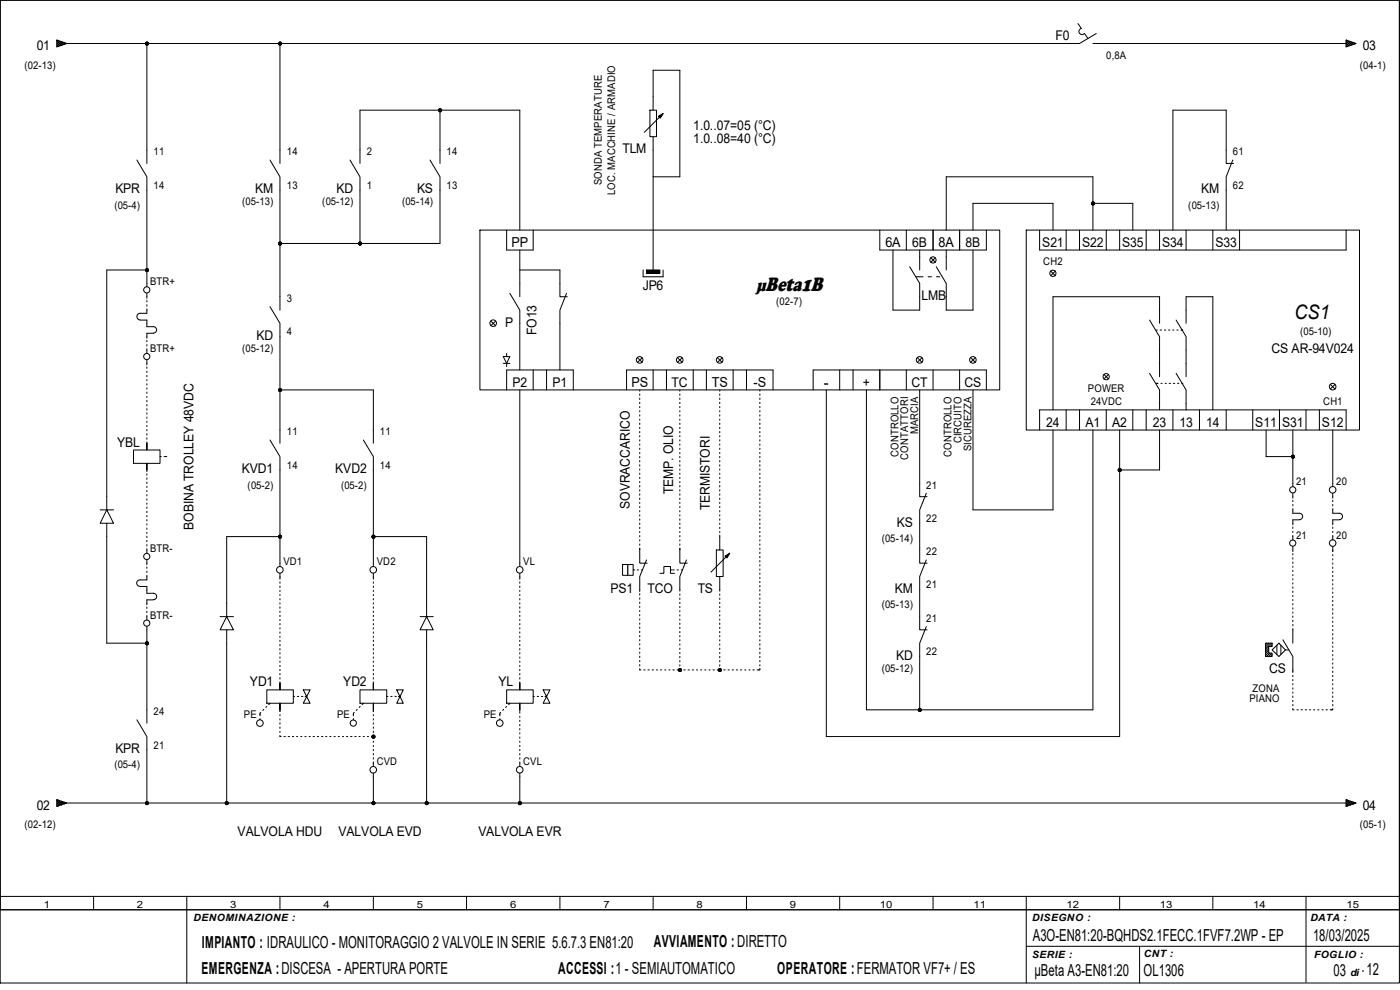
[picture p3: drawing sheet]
<svg xmlns="http://www.w3.org/2000/svg" width="297mm" height="210mm" viewBox="0 0 297 210" stroke-linecap="round" stroke-linejoin="round" font-family="sans-serif">
<g fill="none" stroke="#000" stroke-width=".21">
<path d="M0 0h296.9v208.5h-296.9zM0 0h296.9v193h-296.9zM12.1 8.5l2.1 .7-2.1 .7zM12.1 8.6h.1M12.1 8.7l.9 .9 .6-.6 .3 .3M12.1 8.9l.3-.3 .9 .9M12.1 9.1l.6 .6M12.1 9.9h.1M12.7 8.7l-.6 .7M13.3 8.9l-.9 .9-.3-.3M13.9 9.1l-.3 .3-.6-.6-.9 .9M31.2 9.2v25.5"/>
<path d="M59.4 9.2v25.5M228.7 5l.7 1a.66 .66 0 0 0-.4 1 .66 .66 0 0 0 1.1 .1l.7 1.1M231.9 9.2h53.7M232.6 7.1l-3.6 2.1h-214.8M285.6 8.5l2.1 .7-2.1 .7zM285.6 8.6h.1M285.6 9.9h.1M285.6 8.7l.9 .9 .6-.6 .3 .3M285.6 8.9l.3-.3 .9 .9M285.6 9.1l.6 .6M286.2 8.7l-.6 .7M286.8 8.9l-.9 .9-.3-.3"/>
<path d="M287.4 9.1l-.3 .3-.6-.6-.9 .9M29 34l2.2 3.5v23.3M57.3 34l2.1 3.5v28.3M74.3 34l2.1 3.5v14.1M76.4 34.7v-11.3h33.9v25.4M91.2 34l2.1 3.5v14.1h-33.9M93.3 23.4v11.3M137.9 23.4h1.4v5.6h-1.4zM138.6 23.4v-8.5h5.6v22.6h-5.6M138.6 29v28.3M139.7 24.7l1-.6-.6 1zM139.8 24.7l.7-.4-.4 .7z"/>
<path d="M139.9 24.7l.4-.2-.2 .3zM140.7 24.1l-4 4M261.5 34l-1.4 3.5v11.3M261.7 34.7h-1.6v-11.3h-11.3v25.4M31.2 57.3h-8.6v50.9M101.8 48.8h110.3v33.9h-110.3zM107.5 48.8v4.2h5.6v-4.2M110.3 57.3h8.5v5.6h1.6M110.3 53v9.9M136.4 57.3v1.4h4.3v-1.4M137.2 57.3h2.8v.7h-2.8zM186.6 48.8v4.2h22.7v-4.2"/>
<path d="M189.4 53v12.8h5.7v-5.7l-2.1-3.5M192.3 48.8v4.2M194.4 58.7h1.4M195.1 53v4.3M196.9 58.7h.7M197.4 54.7l1.1 1M198 48.8v4.2M198.4 54.7l-1 1M198.7 58.7h.6M200.7 48.8v-11.3h31.2v11.3M200.7 53v4.3M203.6 48.8v4.2"/>
<path d="M206.4 53v12.8h-5.7v-5.7l-2.1-3.5M206.4 48.8v-5.7h17v5.7M217.7 48.8h70.7v42.4h-70.7zM220.6 48.8v4.2h65v-4.2M222.9 57.5l1 1M223.9 57.5l-1 1M226.2 48.8v4.2M229 48.8v4.2M231.9 43.1h8.4v5.7M234.7 48.8v4.2M237.5 48.8v4.2M243.2 48.8v4.2"/>
<path d="M246 48.8v4.2M251.6 48.8v4.2M257.3 48.8v4.2M263 48.8v4.2M29.7 67.9h1.5v1.4h1.4a.68 .68 0 0 1 .6 .7 .68 .68 0 0 1-.6 .7M31.2 65.5v1h-1.5a.7 .7 0 0 0-.7 .7 .7 .7 0 0 0 .7 .7M31.2 62.2v1.1M31.2 63.8v.3M31.2 64.6v.3M31.2 72.2v.3M31.2 73.1v.3M31.2 74v1"/>
<path d="M31.2 76.4v1M31.2 77.9v.2M31.2 78.7v.3M31.2 79.6v.3M32.6 70.7h-1.4v1.1M57.3 65.1l2.1 3.5v25.4M104.1 68.1l1.1 1M105.2 68.1l-1.1 1M106.8 75.6h1.4l-.7 1.5zM106.8 77.1h1.4M107.5 75v.6M107.5 77.1v.7"/>
<path d="M108.2 62.2l2.1 3.6v12.7M113.1 78.5v4.2M116 78.5v4.2M120.2 62.2l-1.4 3.6v12.7M135.2 75.9l1.1 1M136.3 75.9l-1 1M138.6 78.5v4.2M141.4 78.5v4.2M143.7 75.9l1 1M144.7 75.9l-1 1M147.1 78.5v4.2M149.9 78.5v4.2"/>
<path d="M152.2 75.9l1 1M153.2 75.9l-1 1M155.5 78.5v4.2M158.4 78.5v4.2M178.1 78.5v4.2M181 78.5v4.2M186.6 78.5v4.2M192.3 78.5v4.2M194.6 75.9l1 1M195.6 75.9l-1 1M198 78.5v4.2M203.6 78.5v4.2"/>
<path d="M205.9 75.9l1 1M206.9 75.9l-1 1M234.2 79.4l1 1M235.2 79.4l-1 1M243.9 79.2l2.1 3.5v4.3M243.9 67.9l2.1 3.5v8.5M245.3 70h.2M246 68.6v-5.7h-22.6v24.1M246.1 70h.3M247 70h.3M247.9 70h.3M248.8 70h.2"/>
<path d="M249.5 79.2l2.1 3.5v4.3M249.5 67.9l2.1 3.5v8.5M249.7 70h.2M250.6 70h.4M251.6 68.6v-5.7h5.7v24.1M28.3 95.5h5.7v2.8h-5.7zM31.2 94v1.5zM31.2 98.3v1.4zM31.2 80.5v.3M31.2 81.4v.3M31.2 82.3v.2M31.2 83.2v.2"/>
<path d="M31.2 84.1v.2M31.2 84.9v.3M31.2 85.8v.3M31.2 86.7v.3M31.2 87.6v.2M31.2 88.5v.2M31.2 89.4v.2M31.2 90.3v.2M31.2 91.1v.3M31.2 92v.3M31.2 92.9v.3M31.2 93.8v.2"/>
<path d="M31.2 99.7v.3M34 96.9h.2M34.8 96.9h.6M57.3 93.3l2.1 3.6v23.3M59.4 82.7h19.8v11.3M77.1 93.3l2.1 3.6v23.3M107.5 82.7v-4.2h14.1v4.2M110.3 82.7v37.5M132.9 82.7v-4.2h31.1v4.2M135.7 82.7v.3M135.7 83.6v.3M135.7 84.5v.3"/>
<path d="M135.7 85.3v.3M135.7 86.2v.3M135.7 87.1v.3M135.7 88v.3M135.7 88.9v.3M135.7 89.7v.3M135.7 90.6v.3M135.7 91.5v.3M135.7 92.4v.3M135.7 93.3v.3M135.7 94.2v.2M135.7 95.1v.2"/>
<path d="M135.7 96v.2M135.7 96.8v.3M135.7 97.7v.3M135.7 98.6v.3M135.7 99.5v.2M144.2 82.7v.3M144.2 83.6v.3M144.2 84.5v.3M144.2 85.3v.3M144.2 86.2v.3M144.2 87.1v.3M144.2 88v.3"/>
<path d="M144.2 88.9v.3M144.2 89.7v.3M144.2 90.6v.3M144.2 91.5v.3M144.2 92.4v.3M144.2 93.3v.3M144.2 94.2v.2M144.2 95.1v.2M144.2 96v.2M144.2 96.8v.3M144.2 97.7v.3M144.2 98.6v.3"/>
<path d="M144.2 99.5v.2M152.7 82.7v.3M152.7 83.6v.3M152.7 84.5v.3M152.7 85.3v.3M152.7 86.2v.3M152.7 87.1v.3M152.7 88v.3M152.7 88.9v.3M152.7 89.7v.3M152.7 90.6v.3M152.7 91.5v.3"/>
<path d="M152.7 92.4v.3M152.7 93.3v.3M152.7 94.2v.2M152.7 95.1v.2M152.7 96v.2M152.7 96.8v.3M152.7 97.7v.3M152.7 98.6v.3M152.7 99.5v.2M161.2 82.7v.3M161.2 83.6v.3M161.2 84.5v.3"/>
<path d="M161.2 85.3v.3M161.2 86.2v.3M161.2 87.1v.3M161.2 88v.3M161.2 88.9v.3M161.2 89.7v.3M161.2 90.6v.3M161.2 91.5v.3M161.2 92.4v.3M161.2 93.3v.3M161.2 94.2v.2M161.2 95.1v.2"/>
<path d="M161.2 96v.2M161.2 96.8v.3M161.2 97.7v.3M161.2 98.6v.3M161.2 99.5v.2M172.5 82.7v-4.2h36.8v4.2M175.3 82.7v73.6h62.2v-65.1M183.8 82.7v67.9h48.1v-59.4M195.1 82.7v22.7h1.6M206.4 82.7v25.5h17v-17M220.6 91.2v-4.2h65v4.2M226.2 87v4.2"/>
<path d="M229 87v4.2M234.7 87v4.2M240.3 87v4.2M243.2 87v4.2M245.3 81.3h.4M246 91.2v8.5h-8.5M246.3 81.3h.2M247.2 81.3h.2M248 81.3h.3M248.8 87v4.2M248.9 81.3h.3M249.8 81.3h.3"/>
<path d="M250.7 81.3h.3M254.5 87v4.2M260.1 87v4.2M265.8 87v4.2M268.6 91.2v5.7h5.7M271.4 87v4.2M274.3 91.2v12M277.1 87v4.2M279.9 87v4.2M282.2 81.5l1.1 1M282.7 91.2v12M283.3 81.5l-1.1 1"/>
<path d="M21.3 108.2h1.3l-1.3 2.8h2.8l-1.5-2.8h1.5M22.6 111v25.4h8.6M31.2 100.5v.3M31.2 101.4v.3M31.2 102.3v.3M31.2 103.2v.2M31.2 104.1v.2M31.2 104.9v.3M31.2 105.8v.3M31.2 106.7v.3M31.2 107.6v.3M31.2 108.5v.3"/>
<path d="M31.2 109.3v.3M31.2 110.2v.3M31.2 111.1v.3M31.2 112v.3M31.2 112.9v.3M31.2 113.7v.3M31.2 114.6v.3M31.2 115.5v.3M31.2 116.4v.9M31.2 118.8v1M59.4 113.8h-11.3v17M79.2 113.8h11.3v17"/>
<path d="M132.1 119.8h2.2v2.2h-2.2zM135.7 116.3v3.2h1.6M135.7 100.4v.2M135.7 101.3v.2M135.7 102.2v.2M135.7 103v.3M135.7 103.9v.3M135.7 104.8v.3M135.7 105.7v.3M135.7 106.6v.2M135.7 107.4v.3M135.7 108.3v.3"/>
<path d="M135.7 109.2v.3M135.7 110.1v.3M135.7 111v.3M135.7 111.8v.3M135.7 112.7v.3M135.7 113.6v.3M135.7 114.5v.3M135.7 115.4v.3M137.2 118.8l-1.5 3.5v3.2M144.2 116.3v3.2h1.6M144.2 100.4v.2M144.2 101.3v.2"/>
<path d="M144.2 102.2v.2M144.2 103v.3M144.2 103.9v.3M144.2 104.8v.3M144.2 105.7v.3M144.2 106.6v.2M144.2 107.4v.3M144.2 108.3v.3M144.2 109.2v.3M144.2 110.1v.3M144.2 111v.3M144.2 111.8v.3"/>
<path d="M144.2 112.7v.3M144.2 113.6v.3M144.2 114.5v.3M144.2 115.4v.3M145.6 118.8l-1.4 3.5v3.1M152 116.7h1.4v5.6h-1.4zM152.7 100.4v.2M152.7 101.3v.2M152.7 102.2v.2M152.7 103v.3M152.7 103.9v.3M152.7 104.8v.3"/>
<path d="M152.7 105.7v.3M152.7 106.6v.2M152.7 107.4v.3M152.7 108.3v.3M152.7 109.2v.3M152.7 110.1v.3M152.7 111v.3M152.7 111.8v.3M152.7 112.7v.3M152.7 113.5v3.2M153.8 118l1-.7-.6 1.1zM153.9 118l.7-.4-.4 .6z"/>
<path d="M154.1 118l.3-.2-.2 .4zM154.8 117.3l-4 4.1M161.2 100.4v.2M161.2 101.3v.2M161.2 102.2v.2M161.2 103v.3M161.2 103.9v.3M161.2 104.8v.3M161.2 105.7v.3M161.2 106.6v.2M161.2 107.4v.3M161.2 108.3v.3"/>
<path d="M161.2 109.2v.3M161.2 110.1v.3M161.2 111v.3M161.2 111.8v.3M161.2 112.7v.3M161.2 113.6v.3M161.2 114.5v.3M161.2 115.4v.3M161.2 116.3v.2M161.2 117.1v.3M161.2 118v.3M161.2 118.9v.3"/>
<path d="M161.2 119.8v.3M196.5 118.8l-1.4 3.5v11.3h1.6M196.5 104.6l-1.4 3.6v11.3h1.6M274.3 107.9v1h1.4a.68 .68 0 0 1 .7 .7 .68 .68 0 0 1-.7 .6M274.3 104.6v1.1M274.3 106.1v.3M274.3 107v.3M274.3 111.8v.3M274.3 112.7v.3M274.3 113.6v1M274.3 116v1M274.3 117.4v.3"/>
<path d="M274.3 118.3v.3M274.3 119.2v.3M275.7 110.3h-1.4v1M282.7 107.9v1h1.4a.68 .68 0 0 1 .7 .7 .68 .68 0 0 1-.7 .6M282.7 104.6v1.1M282.7 106.1v.3M282.7 107v.3M282.7 111.8v.3M282.7 112.7v.3M282.7 113.6v1M282.7 116v1M282.7 117.6v.3"/>
<path d="M282.7 118.5v.3M282.7 119.4v.3M284.1 110.3h-1.4v1M29.7 124.4h1.5v1.5h1.4a.68 .68 0 0 1 .6 .6 .68 .68 0 0 1-.6 .7l-1.4 .1v1M29.7 123a.68 .68 0 0 0-.7 .7 .68 .68 0 0 0 .7 .7M31.2 120.3v.3M31.2 121.2v.3M31.2 122v1h-1.5M31.2 128.8v.3M31.2 129.7v.3M31.2 130.6v.9M31.2 132.9v20.5"/>
<path d="M46.7 130.8h1.4l-1.4 2.8h2.8l-1.4-2.8h1.4M48.1 133.6v36.7M59.4 121.6v1.3M59.4 123.4v.3M59.4 124.3v.3M59.4 125.2v.3M59.4 126.1v.3M59.4 127v.3M59.4 127.9v.2M59.4 128.7v.3M59.4 129.6v.3M59.4 130.5v.3"/>
<path d="M59.4 131.4v.3M59.4 132.3v.2M59.4 133.2v.2M59.4 134.1v.2M59.4 135v.2M59.4 135.8v.3M59.4 136.7v.3M59.4 137.6v.3M59.4 138.5v.2M59.4 139.4v.2M79.2 121.6v1.3M79.2 123.4v.3"/>
<path d="M79.2 124.3v.3M79.2 125.2v.3M79.2 126.1v.3M79.2 127v.3M79.2 127.9v.2M79.2 128.7v.3M79.2 129.6v.3M79.2 130.5v.3M79.2 131.4v.3M79.2 132.3v.2M79.2 133.2v.2M79.2 134.1v.2"/>
<path d="M79.2 135v.2M79.2 135.8v.3M79.2 136.7v.3M79.2 137.6v.3M79.2 138.5v.2M79.2 139.4v.2M89.1 130.8h1.4l-1.4 2.8h2.8l-1.4-2.8h1.4M90.5 133.6v36.7M110.3 121.6v1.3M110.3 123.4v.3M110.3 124.3v.3M110.3 125.2v.3"/>
<path d="M110.3 126.1v.3M110.3 127v.3M110.3 127.9v.2M110.3 128.7v.3M110.3 129.6v.3M110.3 130.5v.3M110.3 131.4v.3M110.3 132.3v.2M110.3 133.2v.2M110.3 134.1v.2M110.3 135v.2M110.3 135.8v.3"/>
<path d="M110.3 136.7v.3M110.3 137.6v.3M110.3 138.5v.2M110.3 139.4v.2M134.3 120.9h.4M135.2 120.9h.3M135.7 125.9v.3M135.7 126.8v.3M135.7 127.7v.3M135.7 128.6v.3M135.7 129.5v.3M135.7 130.4v.2"/>
<path d="M135.7 131.3v.2M135.7 132.2v.2M135.7 133v.3M135.7 133.9v.3M135.7 134.8v.3M135.7 135.7v.2M135.7 136.6v.2M135.7 137.5v.2M135.7 138.3v.3M135.7 139.2v.3M136.1 120.9h.2M140 121.6h.8v-1.4h1.4v1.4h.9"/>
<path d="M142.2 120.9h.4M142.7 120.9h.3M143.6 120.9h.3M144.2 126v.3M144.2 126.9v.3M144.2 127.8v.3M144.2 128.7v.2M144.2 129.5v.3M144.2 130.4v.3M144.2 131.3v.3M144.2 132.2v.3M144.2 133.1v.2"/>
<path d="M144.2 133.9v.3M144.2 134.8v.3M144.2 135.7v.3M144.2 136.6v.3M144.2 137.5v.3M144.2 138.4v.2M144.2 139.2v.3M144.5 120.9h.3M152.7 122.3v3.1M152.7 126v.3M152.7 126.9v.3M152.7 127.8v.3"/>
<path d="M152.7 128.7v.2M152.7 129.5v.3M152.7 130.4v.3M152.7 131.3v.3M152.7 132.2v.3M152.7 133.1v.2M152.7 133.9v.3M152.7 134.8v.3M152.7 135.7v.3M152.7 136.6v.3M152.7 137.5v.3M152.7 138.4v.2"/>
<path d="M152.7 139.2v.3M161.2 120.7v.2M161.2 121.6v.2M161.2 122.5v.2M161.2 123.3v.3M161.2 124.2v.3M161.2 125.1v.3M161.2 126v.2M161.2 126.9v.2M161.2 127.8v.2M161.2 128.7v.2M161.2 129.5v.3"/>
<path d="M161.2 130.4v.3M161.2 131.3v.3M161.2 132.2v.3M161.2 133.1v.2M161.2 133.9v.3M161.2 134.8v.3M161.2 135.7v.3M161.2 136.6v.3M161.2 137.5v.3M161.2 138.3v.3M161.2 139.2v.3M196.5 132.9l-1.4 3.5v14.2"/>
<path d="M268.5 136.4h1.4v.8h-.7v1.4h.7v.7h-1.4zM268.7 136.4l-.2 .3M269.1 136.4l-.6 .7M269.2 138.4l-.7 .7M269.2 138l-.7 .7M269.2 137.6l-.7 .7M269.2 137.2l-.7 .7M269.4 138.6l-.7 .7M269.5 136.4l-1 1.1M269.8 138.6l-.7 .7M269.9 138.9l-.4 .4M269.9 136.9l-.3 .3"/>
<path d="M269.9 136.5l-.7 .7M270.9 136.9v2M271.3 136.4l1.4 1.5-1.4 1.4-1.4-1.4zM271.7 136.9v2M272.2 135.7l2.1 3.6v3.4M272.7 137.9h.7M274.3 120.1v.3M274.3 121v.2M274.3 121.9v.2M274.3 122.8v.2M274.3 123.7v.2M274.3 124.5v.3"/>
<path d="M274.3 125.4v.3M274.3 126.3v.3M274.3 127.2v.2M274.3 128.1v.2M274.3 128.9v.3M274.3 129.8v.3M274.3 130.7v.3M274.3 131.6v.3M274.3 132.5v.3M274.3 133.3v3.1M282.7 120.3v.3M282.7 121.2v.3"/>
<path d="M282.7 122v.3M282.7 122.9v.3M282.7 123.8v.3M282.7 124.7v.3M282.7 125.6v.3M282.7 126.5v.2M282.7 127.3v.3M282.7 128.2v.3M282.7 129.1v.3M282.7 130v.3M282.7 130.9v.2M282.7 131.8v.2"/>
<path d="M282.7 132.7v.2M282.7 133.6v.2M282.7 134.4v.3M282.7 135.3v.3M282.7 136.2v.3M282.7 137.1v.2M282.7 138v.2M282.7 138.9v.2M282.7 139.7v.3M29 152.7l2.2 3.6v14M55.2 152.4v.3M55.3 151.1l-.1 .2v.5"/>
<path d="M56 150.5l-.2 .2M56.6 146.3h5.6v2.9h-5.6zM56.6 149.9l-.2 .2M57.3 149.2l-.3 .2M59.4 144.9v1.4zM59.4 149.2v1.4zM59.4 140.3v.2M59.4 141.1v.3M59.4 142v.3M59.4 142.9v.3M59.4 143.8v.3M59.4 144.7v.2"/>
<path d="M59.4 150.6v.4M59.4 151.6v.2M59.4 152.5v.2M59.4 153.3v.3M59.4 154.2v.3M59.4 155.1v.3M59.4 156v.3h.2M60.2 156.3h.3M61.1 156.3h.3M62 156.3h.3M62.2 147.7h.3M62.9 156.3h.3"/>
<path d="M63.1 147.7h.3M63.8 156.3h.3M64 147.7h.3M64.3 146.3h1.5l-1.5 2.9h1.5zM64.7 156.3h.2M64.7 147.7h.4M65.6 156.3h.2M66.4 156.3h.3M67.3 156.3h.3M68.2 156.3h.3M69.1 156.3h.2M70 156.3h.2"/>
<path d="M70.9 156.3h.2M71.8 156.3h.2M72.6 156.3h.3M73.5 156.3h.3M74.4 156.3h.3M75 152.4v.3M75.1 151.1l-.1 .2v.5M75.3 156.3h.3M75.8 150.5l-.2 .2M76.2 156.3h.2M76.4 146.3h5.6v2.9h-5.6zM76.4 149.9l-.2 .2"/>
<path d="M77 156.3h.3M77.1 149.2l-.3 .2M77.9 156.3h.3M78.8 156.3h.4M79.2 144.9v1.4zM79.2 149.2v1.4zM79.2 140.3v.2M79.2 141.1v.3M79.2 142v.3M79.2 142.9v.3M79.2 143.8v.3M79.2 144.7v.2"/>
<path d="M79.2 150.6v.4M79.2 151.6v.2M79.2 152.5v.2M79.2 153.3v.3M79.2 154.2v.3M79.2 155.1v.3M79.2 156v.6M79.2 157.2v.3M79.2 158.1v.3M79.2 159v.3M79.2 159.9v.2M82 147.7h.3"/>
<path d="M82.9 147.7h.3M83.8 147.7h.3M84.2 146.3h1.4l-1.4 2.9h1.4zM84.5 147.7h.3M106 152.4v.3M106.2 151.1l-.2 .2v.5M106.8 150.5l-.2 .2M107.5 146.3h5.6v2.9h-5.6zM107.5 149.9l-.2 .2M108.2 149.2l-.3 .2M110.3 144.9v1.4zM110.3 149.2v1.4z"/>
<path d="M110.3 140.3v.2M110.3 141.1v.3M110.3 142v.3M110.3 142.9v.3M110.3 143.8v.3M110.3 144.7v.2M110.3 150.6v.3M110.3 151v.3M110.3 151.9v.3M110.3 152.8v.3M110.3 153.7v.3M110.3 154.6v.3"/>
<path d="M110.3 155.4v.3M110.3 156.3v.3M110.3 157.2v.3M110.3 158.1v.3M110.3 159v.3M110.3 159.9v.2M113.1 147.7h.3M114 147.7h.3M114.9 147.7h.2M115.2 146.3h1.5l-1.5 2.9h1.5zM115.6 147.7h.4M135.7 141.9v.2h.3"/>
<path d="M135.7 140.1v.3M135.7 141v.3M136.6 142.1h.3M137.5 142.1h.3M138.3 142.1h.3M139.2 142.1h.3M140.1 142.1h.3M141 142.1h.3M141.9 142.1h.3M142.7 142.1h.3M143.6 142.1h.9M144.2 140.1v.3"/>
<path d="M144.2 141v.3M144.2 141.8v.3M145.1 142.1h.3M146 142.1h.3M146.9 142.1h.3M147.7 142.1h.3M148.6 142.1h.3M149.5 142.1h.3M150.4 142.1h.3M151.3 142.1h.3M152.1 142.1h.9M152.7 140.1v.3"/>
<path d="M152.7 141v.3M152.7 141.8v.3M153.5 142.1h.3M154.4 142.1h.3M155.3 142.1h.3M156.2 142.1h.3M157.1 142.1h.3M158 142.1h.2M158.9 142.1h.2M159.7 142.1h.3M161.2 141.8v.3h-.6M161.2 140.1v.3"/>
<path d="M161.2 141v.3M274.3 150.3v.3h.2M274.3 143.3v.3M274.3 144.1v.3M274.3 145v.3M274.3 145.9v.3M274.3 146.8v.3M274.3 147.7v.3M274.3 148.5v.3M274.3 149.4v.3M275.1 150.6h.3M276 150.6h.3"/>
<path d="M276.9 150.6h.3M277.8 150.6h.2M278.7 150.6h.2M279.6 150.6h.2M280.5 150.6h.2M281.3 150.6h.3M282.7 150.3v.3h-.5M282.7 140.6v.3M282.7 141.5v.3M282.7 142.4v.3M282.7 143.3v.3M282.7 144.1v.3"/>
<path d="M282.7 145v.3M282.7 145.9v.3M282.7 146.8v.3M282.7 147.7v.3M282.7 148.5v.3M282.7 149.4v.3M12.1 169.7l2.1 .6-2.1 .8zM12.1 169.7h.1M12.1 171v.1M12.1 169.8l.9 1 .6-.6 .3 .3M12.1 170.1l.3-.3 .9 .9M12.1 170.3l.6 .6"/>
<path d="M12.7 169.9l-.6 .6M13.3 170.1l-.9 .9-.3-.4M13.9 170.3l-.3 .3-.6-.6-.9 .9M14.2 170.3h271.4M79.2 160.7v.3M79.2 161.6v1M79.2 164v6.3M110.3 160.7v.3M110.3 161.6v1M110.3 164v6.3M285.6 169.7l2.1 .6-2.1 .8zM285.6 169.7h.1"/>
<path d="M285.6 171v.1M285.6 169.8l.9 1 .6-.6 .3 .3M285.6 170.1l.3-.3 .9 .9M285.6 170.3l.6 .6M286.2 169.9l-.6 .6M286.8 170.1l-.9 .9-.3-.4M287.4 170.3l-.3 .3-.6-.6-.9 .9M0 193h296.9M0 190.2h296.9M19.9 190.2v2.8M39.6 190.2v18.3M59.4 190.2v2.8"/>
<path d="M79.2 190.2v2.8M99 190.2v2.8M118.8 190.2v2.8M138.6 190.2v2.8M158.4 190.2v2.8M178.1 190.2v2.8M198 190.2v2.8M217.7 190.2v18.3M237.5 190.2v2.8M257.3 190.2v2.8M277.1 190.2v18.2M217.7 200.7h79.2"/>
<path d="M241.8 200.7v7.8"/>
<circle cx="197.9" cy="55.1" r=".66"/>
<circle cx="223.4" cy="58" r=".66"/>
<circle cx="31.1" cy="61.5" r=".66"/>
<circle cx="31.1" cy="75.6" r=".66"/>
<circle cx="104.6" cy="68.6" r=".7"/>
<circle cx="135.7" cy="76.3" r=".7"/>
<circle cx="144.2" cy="76.3" r=".7"/>
<circle cx="152.7" cy="76.3" r=".7"/>
<circle cx="195.1" cy="76.3" r=".7"/>
<circle cx="206.4" cy="76.3" r=".7"/>
<circle cx="234.7" cy="79.9" r=".66"/>
<circle cx="282.7" cy="82" r=".7"/>
<circle cx="31.1" cy="118" r=".66"/>
<circle cx="274.3" cy="103.9" r=".66"/>
<circle cx="274.3" cy="115.2" r=".66"/>
<circle cx="282.7" cy="115.2" r=".7"/>
<circle cx="282.7" cy="103.9" r=".7"/>
<circle cx="31.1" cy="132.2" r=".66"/>
<circle cx="59.4" cy="120.9" r=".7"/>
<circle cx="79.2" cy="120.9" r=".7"/>
<circle cx="110.3" cy="120.9" r=".7"/>
<circle cx="55.1" cy="153.4" r=".7"/>
<circle cx="75" cy="153.4" r=".66"/>
<circle cx="106" cy="153.4" r=".7"/>
<circle cx="79.2" cy="163.3" r=".7"/>
<circle cx="110.3" cy="163.3" r=".7"/>
</g>
<path d="M133.2 119.8v2.2M289.1 206h.1" fill="none" stroke="#000" stroke-width=".25"/>
<path d="M137.2 57.3h2.8v.7h-2.8z" fill-rule="evenodd" fill="#000"/>
<g fill="#000" stroke="#000" stroke-width=".21">
<circle cx="31.2" cy="9.2" r=".32"/>
<circle cx="59.4" cy="9.2" r=".32"/>
<circle cx="93.4" cy="23.4" r=".32"/>
<circle cx="31.2" cy="57.3" r=".32"/>
<circle cx="59.4" cy="51.7" r=".32"/>
<circle cx="76.4" cy="51.7" r=".32"/>
<circle cx="231.9" cy="43.2" r=".32"/>
<circle cx="59.4" cy="82.7" r=".32"/>
<circle cx="237.6" cy="99.7" r=".32"/>
<circle cx="274.3" cy="96.9" r=".32"/>
<circle cx="59.4" cy="113.9" r=".32"/>
<circle cx="79.2" cy="113.9" r=".32"/>
<circle cx="31.2" cy="136.5" r=".32"/>
<circle cx="79.2" cy="156.3" r=".32"/>
<circle cx="144.3" cy="142.1" r=".32"/>
<circle cx="152.7" cy="142.1" r=".32"/>
<circle cx="195.1" cy="150.6" r=".32"/>
<circle cx="31.2" cy="170.4" r=".32"/>
<circle cx="48.1" cy="170.4" r=".32"/>
<circle cx="79.2" cy="170.4" r=".32"/>
<circle cx="90.5" cy="170.4" r=".32"/>
<circle cx="110.3" cy="170.4" r=".32"/>
</g>
<text font-size="4.4" x="160.4" y="61.8">µBeta1B</text>
<text font-size="4.2" x="274.6" y="67.6">CS1</text>
<g font-size="3.5">
<text x="42.8" y="201.1">IMPIANTO : IDRAULICO - MONITORAGGIO 2 VALVOLE IN SERIE 5.6.7.3 EN81:20</text>
<text x="138.7" y="200.9">AVVIAMENTO :DIRETTO</text>
<text x="219.1" y="199.6">A3O-EN81:20-BQHDS2.1FECC.1FVF7.2WP - EP</text>
<text x="278.6" y="199.7">18/03/2025</text>
<text x="42.7" y="206.5">EMERGENZA :DISCESA - APERTURA PORTE</text>
<text x="118.4" y="206.7">ACCESSI :1 - SEMIAUTOMATICO</text>
<text x="164.9" y="206.6">OPERATORE :FERMATOR VF7+ / ES</text>
<text x="219.5" y="207.1">µBeta A3-EN81:20</text>
<text x="242.6" y="207.1">OL1306</text>
<text x="282.9" y="207">03</text>
<text x="289.9" y="206.9">12</text>
</g>
<text font-size="3.4" x="174.8" y="82.3">-</text>
<g font-size="2.9">
<text x="108.5" y="52.4">PP</text>
<text x="187.8" y="52.4">6A</text>
<text x="199.1" y="52.4">8A</text>
<text x="134" y="82.1">PS</text>
<text x="151" y="82.1">TS</text>
<text x="159.9" y="82.1">-S</text>
</g>
<g font-size="2.8">
<text x="7.8" y="10.6">01</text>
<text x="223.9" y="8.5">F0</text>
<text x="289.1" y="10.6">03</text>
<text x="147.1" y="27.6">1.0..07=05 (°C)</text>
<text x="132" y="32.6">TLM</text>
<text x="147.1" y="30.4">1.0..08=40 (°C)</text>
<text x="24.5" y="41">KPR</text>
<text x="54.1" y="41">KM</text>
<text x="71.4" y="41">KD</text>
<text x="88.5" y="41">KS</text>
<text x="254.8" y="41">KM</text>
<text x="193.5" y="52.3">6B</text>
<text x="204.8" y="52.3">8B</text>
<text x="221.1" y="52.3">S21</text>
<text x="229.6" y="52.3">S22</text>
<text x="238" y="52.3">S35</text>
<text x="246.5" y="52.3">S34</text>
<text x="257.9" y="52.3">S33</text>
<text x="136.4" y="61.5">JP6</text>
<text x="195.5" y="63.7">LMB</text>
<text x="107.2" y="69.3">P</text>
<text x="113.8" y="71.1" transform="rotate(-90 113.8 71.1)">FO13</text>
<text x="54.4" y="72.1">KD</text>
<text x="269.7" y="75">CS AR-94V024</text>
<text x="108.7" y="82">P2</text>
<text x="117.2" y="82">P1</text>
<text x="142.5" y="82">TC</text>
<text x="183" y="82">+</text>
<text x="193.4" y="82">CT</text>
<text x="204.6" y="82">CS</text>
<text x="24.9" y="94.7">YBL</text>
<text x="222" y="90.5">24</text>
<text x="230.3" y="90.5">A1</text>
<text x="236" y="90.5">A2</text>
<text x="244.6" y="90.5">23</text>
<text x="250.2" y="90.5">13</text>
<text x="255.9" y="90.5">14</text>
<text x="266.3" y="90.5">S11</text>
<text x="272" y="90.5">S31</text>
<text x="280.5" y="90.5">S12</text>
<text x="51.3" y="100.4">KVD1</text>
<text x="71.1" y="100.4">KVD2</text>
<text x="133.6" y="107.9" transform="rotate(-90 133.6 107.9)">SOVRACCARICO</text>
<text x="142.8" y="104.9" transform="rotate(-90 142.8 104.9)">TEMP. OLIO</text>
<text x="41" y="112.4" transform="rotate(-90 41 112.4)">BOBINA TROLLEY 48VDC</text>
<text x="150.6" y="108.3" transform="rotate(-90 150.6 108.3)">TERMISTORI</text>
<text x="190.2" y="111.7">KS</text>
<text x="129.5" y="125.9">PS1</text>
<text x="137.4" y="125.9">TCO</text>
<text x="148" y="125.9">TS</text>
<text x="189.8" y="125.9">KM</text>
<text x="190.1" y="140">KD</text>
<text x="269.3" y="142.8">CS</text>
<text x="53" y="145.6">YD1</text>
<text x="72.8" y="145.6">YD2</text>
<text x="105.7" y="145.6">YL</text>
<text x="24.5" y="159.8">KPR</text>
<text x="7.8" y="171.8">02</text>
<text x="289.1" y="171.8">04</text>
<text x="50.4" y="177.4">VALVOLA HDU</text>
<text x="71.8" y="177.4">VALVOLA EVD</text>
<text x="101.5" y="177.4">VALVOLA EVR</text>
</g>
<g font-size="2.2">
<text x="5.2" y="14.6">(02-13)</text>
<text x="234.7" y="12.5">0,8A</text>
<text x="288.5" y="14.6">(04-1)</text>
<text x="32.6" y="33">11</text>
<text x="60.8" y="33">14</text>
<text x="77.8" y="33">2</text>
<text x="94.7" y="33">14</text>
<text x="261.5" y="33">61</text>
<text x="32.6" y="40">14</text>
<text x="60.8" y="40">13</text>
<text x="77.8" y="40">1</text>
<text x="94.7" y="40">13</text>
<text x="127.7" y="39.3" transform="rotate(-90 127.7 39.3)">SONDA TEMPERATURE</text>
<text x="130.5" y="41.4" transform="rotate(-90 130.5 41.4)">LOC. MACCHINE / ARMADIO</text>
<text x="261.5" y="40">62</text>
<text x="24.3" y="44.3">(05-4)</text>
<text x="51.4" y="43.6">(05-13)</text>
<text x="68.4" y="43.6">(05-12)</text>
<text x="85.3" y="43.6">(05-14)</text>
<text x="252.1" y="44.3">(05-13)</text>
<text x="221.3" y="56.3">CH2</text>
<text x="31.8" y="60.5">BTR+</text>
<text x="60.8" y="64.1">3</text>
<text x="164.7" y="64.6">(02-7)</text>
<text x="60.8" y="71.2">4</text>
<text x="275.8" y="71.2">(05-10)</text>
<text x="31.8" y="74.7">BTR+</text>
<text x="51.4" y="74.7">(05-12)</text>
<text x="230.8" y="83.1">POWER</text>
<text x="231.4" y="86">24VDC</text>
<text x="280.7" y="86">CH1</text>
<text x="60.8" y="92.3">11</text>
<text x="80.6" y="92.3">11</text>
<text x="194.8" y="92.1" transform="rotate(-90 194.8 92.1)">MARCIA</text>
<text x="204" y="94.1" transform="rotate(-90 204 94.1)">CIRCUITO</text>
<text x="206.1" y="95.8" transform="rotate(-90 206.1 95.8)">SICUREZZA</text>
<text x="60.8" y="99.4">14</text>
<text x="80.6" y="99.4">14</text>
<text x="190.6" y="96.9" transform="rotate(-90 190.6 96.9)">CONTROLLO</text>
<text x="192.7" y="97.5" transform="rotate(-90 192.7 97.5)">CONTATTORI</text>
<text x="201.9" y="96.9" transform="rotate(-90 201.9 96.9)">CONTROLLO</text>
<text x="52.5" y="103.6">(05-2)</text>
<text x="72.3" y="103.6">(05-2)</text>
<text x="196.5" y="103.6">21</text>
<text x="275" y="103">21</text>
<text x="283.5" y="103">20</text>
<text x="196.5" y="110.7">22</text>
<text x="31.8" y="117.1">BTR-</text>
<text x="60.1" y="119.9">VD1</text>
<text x="79.9" y="119.9">VD2</text>
<text x="111" y="119.9">VL</text>
<text x="187.1" y="115">(05-14)</text>
<text x="196.5" y="117.8">22</text>
<text x="275" y="114.3">21</text>
<text x="283.5" y="114.3">20</text>
<text x="196.5" y="124.8">21</text>
<text x="31.8" y="131.2">BTR-</text>
<text x="187.1" y="129.1">(05-13)</text>
<text x="196.5" y="131.9">21</text>
<text x="187.1" y="142.5">(05-12)</text>
<text x="196.5" y="139">22</text>
<text x="265" y="148.9">PIANO</text>
<text x="265.7" y="146.8">ZONA</text>
<text x="32.6" y="151.7">24</text>
<text x="51.7" y="152.4">PE</text>
<text x="71.5" y="152.4">PE</text>
<text x="102.6" y="152.4">PE</text>
<text x="32.6" y="158.8">21</text>
<text x="24.3" y="163">(05-4)</text>
<text x="79.9" y="162.3">CVD</text>
<text x="111" y="162.3">CVL</text>
<text x="5.2" y="175.7">(02-12)</text>
<text x="288.5" y="175.7">(05-1)</text>
</g>
<g font-size="2.1">
<text x="9.3" y="192.6">1</text>
<text x="29" y="192.6">2</text>
<text x="41" y="195.5">DENOMINAZIONE :</text>
<text x="48.9" y="192.6">3</text>
<text x="68.6" y="192.6">4</text>
<text x="88.4" y="192.6">5</text>
<text x="108.2" y="192.6">6</text>
<text x="128" y="192.6">7</text>
<text x="147.8" y="192.6">8</text>
<text x="167.6" y="192.6">9</text>
<text x="186.7" y="192.6">10</text>
<text x="206.5" y="192.6">11</text>
<text x="218.9" y="195.5">DISEGNO :</text>
<text x="226.3" y="192.6">12</text>
<text x="246.1" y="192.6">13</text>
<text x="265.9" y="192.6">14</text>
<text x="278" y="195.5">DATA :</text>
<text x="285.7" y="192.6">15</text>
<text x="218.9" y="203.2">SERIE :</text>
<text x="242.7" y="203.1">CNT :</text>
<text x="278.8" y="203.2">FOGLIO :</text>
<text x="286.5" y="207">di</text>
</g>
</svg>
